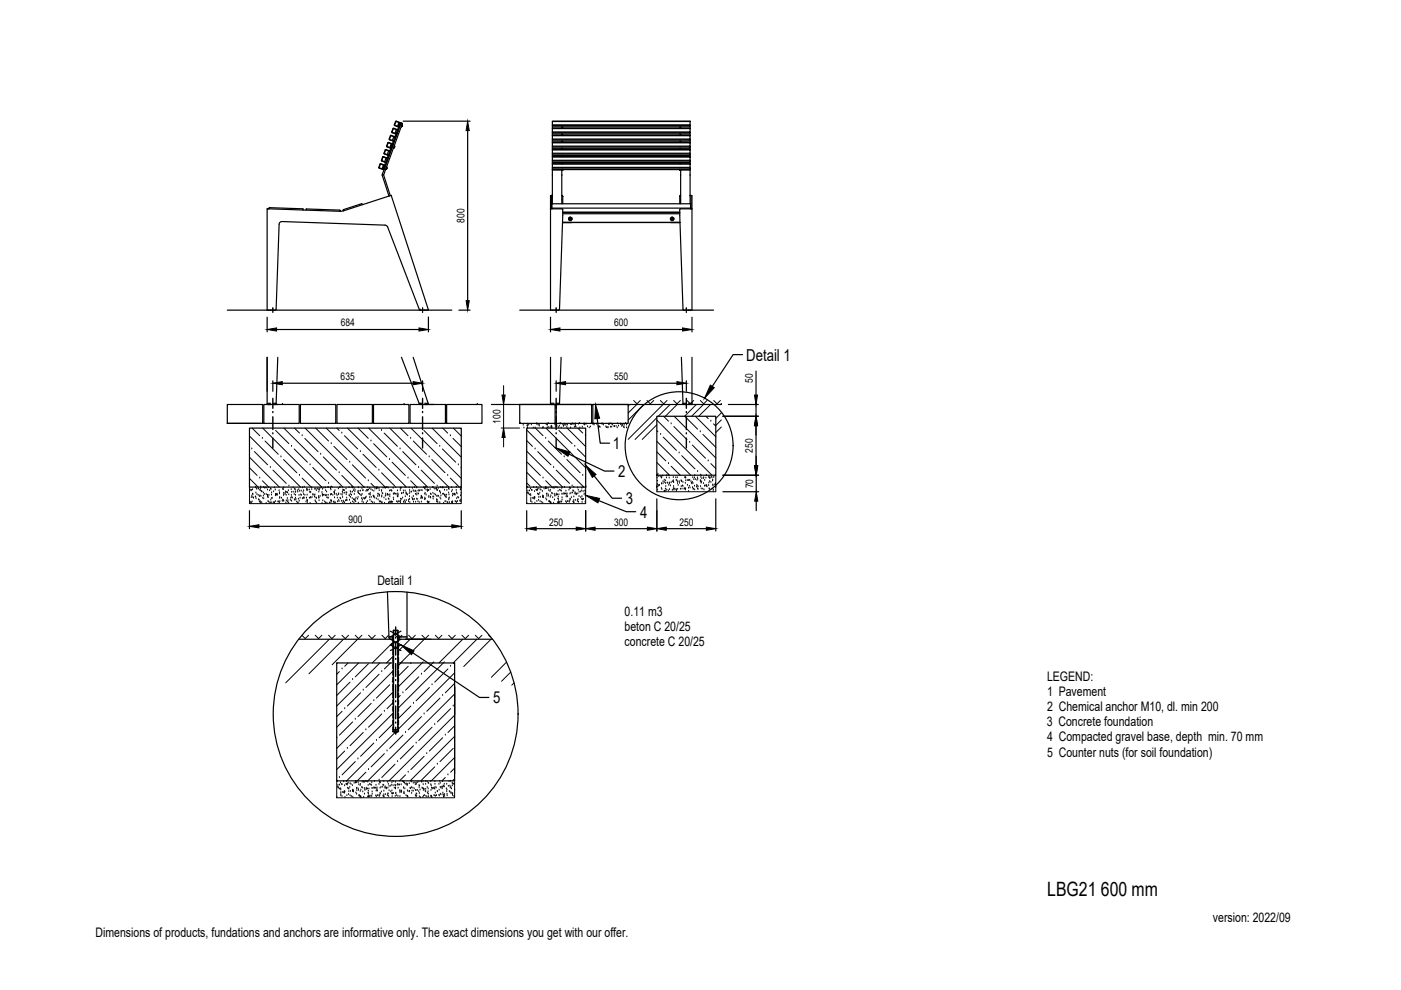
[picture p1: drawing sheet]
<svg xmlns="http://www.w3.org/2000/svg" width="297mm" height="210mm" viewBox="0 0 297 210" stroke-linecap="round" stroke-linejoin="round" font-family="sans-serif">
<!-- layer: 0 -->
<g fill="none" stroke="#000" stroke-width=".25">
<path d="M80.3 35.5l.1 .1M80.4 35.6l.8 .4M80.6 34.8l.9 .3M80.7 34.8l-.3 .7 .8 .4M81.2 35.9v.1M81.3 35.6h.1M81.3 33.2l-.4 .9 .9 .3M81.3 33.2l.8 .4M81.3 37.1h.1M81.3 35.3v.3M81.3 35.3l.1 .1M81.4 35.3l-.1 .3"/>
<path d="M81.4 35.3h.1M81.4 35.3h-.1M81.5 32.6l.8 .3M81.5 35.1l-.2-.1-.3 .8 .2 .1M81.5 35.1l-.9-.4-.3 .8M81.8 31.8l.8 .3M81.8 31.8l-.3 .8M82 35.4h.1M82 35.8h.1M82 35.4v.2M82 35.4l-.2 .5 .2-.1M82 35.6h.1"/>
<path d="M82.1 35.6l-.1 .2v-.2M82.1 33.6l-.9-.3-.3 .7 .9 .4M82.1 33.6l-.3-.1-.2 .8 .2 .1M82.3 30.3l.9 .3M82.3 30.3l-.3 .7 .9 .4-.9-.3v-.1l.3-.8 .9 .4M82.6 32.1l-.9-.4-.3 .8 .1 .1 .8 .3M82.6 32.1l-.2-.1-.3 .8 .2 .1M82.8 28.8l-.3 .8 .9 .3-.8-.4 .3-.7 .8 .3M82.9 31v.1M82.9 31l.1 .1M82.9 31.1h.1M82.9 28.7l-.1 .1"/>
<path d="M82.9 28.7l.8 .4M83 30.8l.1 .1M83 30.8l-.1 .3M83 30.8h.1M83.1 28.1l.9 .3M83.2 30.6l-.3-.1-.2 .8M83.4 31.4h.1M83.5 29l-.3 .8 .2 .1M83.6 30.9h.1M83.6 31.3l-.2 .1M83.6 31.3h.1M83.6 31.3l.1-.2-.1 .2"/>
<path d="M83.6 30.9l.1 .2M83.6 30.9l-.2 .5M83.7 31.1h.1M83.9 25.8l-.2 .7 .8 .4M83.9 25.8l.9 .3M84.3 27.6l-.9-.3-.3 .7 .9 .4M84.3 27.6l-.9-.4-.3 .8v.1M84.3 27.6l-.3-.1-.2 .8 .2 .1M84.5 26.5l.1 .1M84.6 26.6h.1M84.6 26.3l-.1 .2M84.7 26.3l-.1 .3"/>
<path d="M84.7 26.3h-.1M84.8 26.1l-.2-.1-.3 .8 .2 .1M84.8 26.1l-.8-.4-.1 .1-.3 .8 .9 .3M85 26.1l-4 11 1.5 4.5M85 26.1l.3 .1-4 10.9 1.4 4.4M85 26.1l-3.6 9.9h-.2M85 26.1l-.2-.1-3.6 10M85.1 26.9h.1M85.2 26.4h.1M85.2 26.8l-.1 .1M85.2 26.8h.1M85.3 26.8v-.2l-.1 .2"/>
<path d="M85.3 26.4v.2M85.3 26.4l-.2 .5M85.3 26.6h.1M85.5 25.7h14.2M99.2 27.7v36.1M117.1 36h.1M117.1 25.8l29.2-.1v.8h-29.2v-.7h29.2M117.1 26.5v.1M117.1 26.9v.3M117.1 28v.1M117.1 28.4v.3M117.1 29.5v.1"/>
<path d="M117.1 29.9v.3M117.1 31v.1M117.1 31.4v.3M117.1 32.5v.1M117.1 32.9v.3M117.1 34v.1M117.1 34.5v.2M117.1 35.5v.1M117.1 36v7.2M117.2 36h1.9zM119.1 36h.1M119.1 26.9v.3"/>
<path d="M119.1 28.4v.3M119.1 29.9v.3M119.1 31.4v.3M119.1 32.9v.3M119.1 34.5v.2M119.1 36.1h.2M119.3 36.1v-.1h-.2v7.2M119.3 36.1h.1M119.3 26.9v.3M119.3 28.4v.3M119.3 29.9v.3M119.3 31.4v.3"/>
<path d="M119.3 32.9v.3M119.3 34.5v.2M144.1 36.1h.1M144.1 26.9v.3M144.1 28.4v.3M144.1 29.9v.3M144.1 31.4v.3M144.1 32.9v.3M144.1 34.5v.2M144.1 36.1h.2M144.3 36h-.2v.1M144.3 26.9v.3"/>
<path d="M144.3 28.4v.3M144.3 29.9v.3M144.3 31.4v.3M144.3 32.9v.3M144.3 34.5v.2M144.3 36v7.2M144.3 36h.1M144.4 36h1.9zM146.3 35.5v.5h-29.2v-.4h29.2M146.3 34.7v.8h-29.2v-.7h29.2M146.3 34.7l-29.2 .1M146.3 34v.5h-29.2v-.4h29.2"/>
<path d="M146.3 33.2v.8h-29.2v-.7h29.2M146.3 33.2l-29.2 .1M146.3 32.5v.4h-29.2v-.3h29.2M146.3 31.7v.8h-29.2v-.7h29.2M146.3 31.7l-29.2 .1M146.3 31v.4h-29.2v-.3h29.2M146.3 30.2v.8h-29.2v-.7h29.2M146.3 30.2l-29.2 .1M146.3 29.5v.4h-29.2v-.3h29.2M146.3 28.7v.8h-29.2v-.7h29.2M146.3 28.7l-29.2 .1M146.3 28v.4h-29.2v-.3h29.2"/>
<path d="M146.3 27.2v.8h-29.2v-.7h29.2M146.3 27.2l-29.2 .1M146.3 26.5v.4h-29.2v-.3h29.2M146.3 26.9v.3M146.3 28.4v.3M146.3 29.9v.3M146.3 31.4v.3M146.3 32.9v.3M146.3 34.5v.2M146.3 36v7.2M146.3 36h.1M56.7 44.3l-.1 21.5"/>
<path d="M56.9 44.3h-.2l15.4 .5M57.1 44l-.1 .3M57.1 44l7.1 .3 .1 .2M64.9 44.5l.1-.2 7 .2 .1 .3M72.8 44.7l-.7 .1M72.8 44.7l10.1-3.3 7.9 24.3-.3 .1M76.8 43.4l-.2-.2-3.8 1.2v.3M82.2 48.1l-.6-.4-21.8-.7a.6 .6 0 0 0-.6 .5l-.7 18.1-.2 .1M82.2 48.1l6.7 17.5 .2 .1M116.7 44.3h2.4l.2 .2-.7 21.1-.2 .1M117.1 43.2h29.2l.1 1.1M117.1 43.2l-.1 .9"/>
<path d="M117.1 41.5h-.2v2.8M117.1 41.4l-.4 .1v24.3M119.1 41.5l.2 .2M119.1 41.4l.2 .2v1.6M119.3 45h24.8M119.3 45.1h24.8M119.3 45.3h24.8M120.6 46.4a.35 .35 0 0 0 .3 .4 .35 .35 0 0 0 .4-.4M120.6 46.4h.1M120.8 46.4h.1M120.8 46.3l.3 .1M120.8 46.3v.2"/>
<path d="M120.8 46.3h.1M120.8 46.5h.1M121 46.3l.1 .1M121 46.3h.1M121 46.5h.1M121.1 46.4l-.3 .1M121.1 46.4h.1M121.3 46.4h.1M121.3 47.2h-2h24.9h-2.1M142.2 46.4a.35 .35 0 0 0 .3 .4 .35 .35 0 0 0 .4-.4M142.2 46.4h.1M142.4 46.4h.1"/>
<path d="M142.4 46.3h.2M142.4 46.5h.2M142.4 46.3v.2M142.4 46.3h.1M142.4 46.5h.1M142.6 46.3l.1 .1M142.6 46.3h.1M142.6 46.5h.1M142.7 46.4l-.1 .1M142.7 46.4h.1M142.9 46.4h.1M144.3 44.3l-.2 .2v1.2l.7 19.9 .2 .1"/>
<path d="M144.3 41.5l-.2 .2M144.3 41.4l-.2 .2v1.6M146.3 41.4h.1M146.3 41.5h.1M146.4 41.5h.1v2.8M146.4 41.4l.3 .1v24.3M146.4 44.1h-29.4v.2M146.7 44.3h-2.4M48.2 65.8h47.6M56.6 67.3v3.1M57.4 65.8h.4M57.8 65.5h.1"/>
<path d="M57.8 66h.1M57.8 65.3v.2M57.8 65.6v.3M57.8 66.1v.2M58.6 69.9h30.2M58.9 75.8l-.4 9.8-.2 .1M85.1 75.8l3.8 9.8M87.6 75.8l3.2 9.9-.3 .1M89.1 65.8h.1M89.6 65.5h.1M89.6 66h.1M89.6 65.3v.2"/>
<path d="M89.6 65.6v.3M89.6 66.1v.2M89.6 65.8h.4M90.8 67.2v3.2M97.3 65.8h2.4M110.2 65.8h41.1M116.7 75.8v10h.3M116.7 67.3v3.1M117.9 65.5h.1M117.9 66h.1M117.9 65.3v.2M117.9 65.6v.3"/>
<path d="M117.9 66.1v.2M118.7 69.9h26M119 75.8l-.4 9.8-.2 .1M144.5 75.8l.3 9.8 .2 .1M145.5 65.5h.1M145.5 66h.1M145.5 65.3v.2M145.5 65.6v.3M145.5 66.1v.2M145.6 65.8h.4M146.7 75.8v10h-.3M146.7 67.3v3.1"/>
<path d="M157.4 75.2h-2l-4.4 6.7M160.3 78.7v5.1M48.2 85.8h7.5v4h-7.5zM48.2 89.8h7.1M52.9 90.8h44.9v12.5h-44.9zM55.9 85.8h7.5v4h-7.5zM56.6 83v-7.2v10h.4M56.6 85.5h.8M56.9 85.8h2M57.8 85.5h.8M57.8 80.7v2.3M59.8 81.3h27.8"/>
<path d="M59.9 85.8h.1M63.7 85.8h7.5v4h-7.5zM71.4 85.8h7.5v4h-7.5zM79.2 85.8h7.5v4h-7.5zM85.7 85.8h.1M86.9 85.8h7.5v4h-7.5zM88.9 85.5h.7M88.9 85.6l.2 .1M89.1 85.8h.1M89.1 85.8h.5M89.6 80.7v2.3M89.8 85.8h2.1"/>
<path d="M90.1 85.5h.7M94.7 85.8h7.5v4h-7.5zM101.2 85.8h.1M104.2 85.8h48.7M110.2 85.8h7.5v4h-7.5zM111.7 90.8h12.5v12.5h-12.5zM116.7 85.5h.7M117.5 85.8h.4M117.9 80.7v2.3M117.9 85.5h.7M117.9 85.8h7.5v4h-7.5zM119.9 81.3h23.6"/>
<path d="M120.6 96.3l7.6 3.6h2M125.7 85.8h7.5v4h-7.5zM126.6 88.7l.7 5.3h2M139.3 88.3h12.5v12.5h-12.5zM144.8 85.5h.7M145.5 80.7v2.3M146 85.5h.7M152.9 85.8h.1M153.3 88.3h7.5M154.4 85.8h6.4M160.3 85.8v2.5M160.3 90.3v8.5"/>
<path d="M160.3 96.8v2M52.9 108.3v3.8M54.9 111.6h40.9M55.3 103.3h.1M90.3 103.3h.1M97.8 108.3v3.8M111.7 108.3v4.3M113.7 112.1h8.5M124.2 108.3v4.3M124.2 103.3h.1M126 100.9l3.8 4.7h2M126.2 112.1h11.1"/>
<path d="M127 106.1l5.8 2.4h2M139.2 103.3h.1M139.3 105.8v6.8M141.3 112.1h8.5M151.7 103.3h.1M151.8 105.8v6.8M153.3 100.8h7.5M153.3 104.3h7.5M160.3 100.8v3.5M160.3 106.3v2M63.3 135.5h20.1M82.1 125.5l.4 9.6 .4 .4"/>
<path d="M82.5 135h.9M82.8 135.5l2.2 1.2-2.2 1.2M82.8 133.8l2.2 1.2M83.2 135v.5M83.3 135.5v.5M83.3 136.5v.9M83.3 137.9v1M83.3 139.4v.9M83.4 135.5h.1M83.4 133.7h1M83.4 133.7v21M84.4 135.5h.1"/>
<path d="M84.4 133.7v21M84.4 135.5h20M84.4 135h1.9M84.5 135.5v.5M84.5 136.5v.9M84.5 137.9v1M84.5 139.4v.9M84.6 135v.5M85 135.5l-2.2 1.2 2.2 1.2M85 133.8l-2.2 1.2M86.3 125.6v9.9M87.5 138.4l14.2 9.5h2"/>
<path d="M83.3 155.1l.6 .3 .6-.3M83.3 140.8v.9M83.3 142.2v1M83.3 143.6v1M83.3 145.1v1.4M83.3 147v.9M83.3 148.4v1M83.3 149.8v1M83.3 151.3v.9M83.3 152.7v1M83.3 154.1v1M83.3 155.1h1.2"/>
<path d="M83.4 154.7h1M83.4 140.6h-12v25h25v-25h-12M84.5 140.8v.9M84.5 142.2v1M84.5 143.6v1M84.5 145.1v1.4M84.5 147v.9M84.5 148.4v1M84.5 149.8v1M84.5 151.3v.9M84.5 152.7v1M84.5 154.1v1"/>
<path d="M96.4 151.6v-6v18.4"/>
<circle cx="120.9" cy="46.4" r=".16"/>
<circle cx="120.9" cy="46.4" r=".15"/>
<circle cx="120.9" cy="46.4" r=".35"/>
<circle cx="142.5" cy="46.4" r=".16"/>
<circle cx="142.5" cy="46.4" r=".15"/>
<circle cx="142.5" cy="46.4" r=".35"/>
<circle cx="144" cy="94.5" r="11.4"/>
<circle cx="83.9" cy="151.4" r="26"/>
</g>
<!-- layer: SRAFY -->
<g fill="none" stroke="#000" stroke-width=".21">
<path d="M52.9 96.9l6.3 6.4M52.9 92.4l10.8 10.9M52.9 99.2l1.6 1.6M53.4 95.2h.1M53.5 90.8l1.6 1.6M54 95.8l2.8 2.8M55.6 92.9h.1M55.7 90.8l12.5 12.5M56.2 93.5l2.8 2.8M57.3 99.1h.1M57.9 99.7l2.8 2.8M58.4 91.3l2.9 2.8"/>
<path d="M59.6 96.9h.1M60.1 97.4l2.8 2.8M60.2 90.8l12.5 12.5M61.8 94.6h.1M62.4 95.2l2.8 2.8M62.4 90.8l1.1 1M64.1 92.4h.1M64.6 92.9l2.8 2.9M64.7 90.8l12.5 12.5M65.7 98.6h.1M66.3 99.1l2.8 2.8M66.9 90.8l2.8 2.7"/>
<path d="M68 96.3h.1M68.5 96.9l2.8 2.8M69.2 90.8l12.5 12.5M70.2 94.1h.1M70.8 94.6l2.8 2.8M71.4 90.8l.5 .5M72.5 91.8h.1M73 92.4l2.8 2.8M73.7 90.8l12.5 12.5M74.2 98h.1M74.7 98.6l2.8 2.8M75.9 90.8l2.2 2.1"/>
<path d="M76.4 95.8h.1M77 96.3l2.8 2.8M78.2 90.8l12.5 12.5M78.7 93.5h.1M79.2 94.1l2.8 2.8M80.3 99.7h.1M80.9 91.3h.1M81.5 91.8l2.8 2.8M82.6 97.4h.1M82.6 90.8l12.6 12.5M83.1 98l2.8 2.8M84.8 95.2h.1"/>
<path d="M84.9 90.8l1.6 1.6M85.4 95.8l2.8 2.8M87.1 92.9h.1M87.1 90.8l10.7 10.6M87.6 93.5l2.8 2.8M88.7 99.1h.1M89.3 99.7l2.8 2.8M89.9 91.3l2.8 2.8M91 96.9h.1M91.6 97.4l2.8 2.8M91.6 90.8l6.2 6.1M93.2 94.6h.1"/>
<path d="M93.8 95.2l2.8 2.8M93.9 90.8l1 1M95.5 92.4h.1M96 92.9l1.8 1.8M96.1 90.8l1.7 1.6M97.2 98.6h.1M97.7 99.1l.1 .1M106.3 90.8h3.9M106.3 85.8h2.4M106.8 81.8v2M106.8 85.8v5M106.8 92.8v2"/>
<path d="M110.3 89.8h.1M110.9 90.2h.1M111.1 90.8h.1M111.7 95.7l7.6 7.6M111.7 91.2l12.1 12.1M111.7 93.4l1.2 1.2M111.7 90.3h.1M111.8 98l2.8 2.8M111.8 90.7h.1M111.8 90h.1M111.9 90.4h.1M112.1 90.1h.1"/>
<path d="M112.6 90.1h.1M113.1 90.8h.1M113.4 90.7h.1M113.4 95.2h.1M113.5 90.8l1.6 1.6M113.8 89.8h.1M113.8 90h.1M114 95.8l2.8 2.8M114.1 90.1h.1M114.3 90.1h.1M114.3 90.3h.1M115 90.7h.1"/>
<path d="M115.2 90.7h.1M115.7 92.9h.1M115.8 90.8l8.4 8.4M115.8 90h.1M115.9 90.1h.1M116 90.7h.1M116.1 90.1h.1M116.2 89.8h.1M116.3 93.5l2.8 2.8M116.4 90.6h.1M116.8 90.6h.1M116.9 90.4h.1"/>
<path d="M116.9 90.6h.1M117 90.5h.1M117 90.7h.1M117.4 99.1h.1M117.7 90h.1M117.7 90.5h.1M117.8 90h.1M117.9 99.7l2.8 2.8M118 90.1h.1M118.1 90.4h.1M118.5 90.6h.1M118.5 91.3l2.8 2.8"/>
<path d="M118.6 90.3h.1M118.8 89.8h.1M118.9 89.9h.1M119 90.7h.1M119.3 90h.1M119.5 90.2h.1M119.5 90.4h.1M119.6 96.9h.1M119.7 90h.1M119.8 90.2h.1M120 90.1h.1M120.2 90.6h.1"/>
<path d="M120.2 97.4l2.8 2.8M120.3 90.8l3.9 3.9M120.3 90.1h.1M120.9 90h.1M121 90.7h.1M121.2 90h.1M121.4 89.9h.1M121.5 90h.1M121.7 90h.1M121.8 90.6h.1M121.9 94.6h.1M122 90.1h.1"/>
<path d="M122 90.4h.1M122 89.9h.1M122.1 90.5h.1M122.4 95.2l1.8 1.7M122.5 90.8l1.1 1M122.6 89.9h.1M122.9 89.8h.1M122.9 90.7h.1M123.5 90.6h.1M123.7 89.9h.1M123.9 89.9h.1M124 90.1h.1"/>
<path d="M124 90h.1M124.1 92.4h.1M124.3 89.9h.1M124.6 90.5h.1M124.9 90.7h.1M125.2 90.5h.1M125.7 89.9h.1M125.9 89.9h.1M125.9 90.1h.1M126.5 89.9h.1M126.8 90.5h.1M126.9 90.7h.1"/>
<path d="M127.1 90.5h.1M127.2 90.6h.1M127.6 89.9h.1M127.7 89.9h.1M127.9 90.1h.1M128.5 90.5h.1M128.6 90.7h.1M128.9 90.7h.1M128.9 90.6h.1M129 90h.1M129.1 90.1h.1M129.3 89.8h.1"/>
<path d="M129.4 90.6h.1M129.6 89.9h.1M129.7 90.6h.1M129.9 90.1h.1M130.2 90.4h.1M130.3 90.4h.1M130.6 90.4h.1M130.9 90.7h.1M130.9 89.8h.1M131.1 90.3h.1M131.6 90h.1M131.6 89.9h.1"/>
<path d="M131.8 90.4h.1M131.9 90.1h.1M132 90.2h.1M132.2 90.6h.1M132.3 90.2h.1M132.3 90.7h.1M132.7 89.8h.1M132.8 90.7h.1M132.8 90.1h.1M133.5 85.8l-.3 .3M134.4 84.9l.7 .7 .7-.7M135 85.8l-1.8 1.8"/>
<path d="M136.5 85.8l-3.3 3.3M137.2 84.9l.7 .7 .7-.7M139.3 88.6l-4.7 4.6M139.3 98.1l2.7 2.7M139.3 93.6l7.2 7.2M139.3 89.1l11.6 11.7M139.3 95.8l1.9 1.9M139.3 91.3l.2 .2M139.3 90.1l-3.1 3.1M140 84.9l.7 .7 .7-.7M140.1 92.1h.1M140.5 85.8l-7.3 7.3"/>
<path d="M140.6 92.7l2.8 2.8M140.7 88.3l1 1M141.7 98.3h.1M142 85.8l-2.4 2.5M142.3 89.9h.1M142.3 98.9l1.9 1.9M142.8 84.9l.7 .7 .7-.7M142.9 90.4l2.8 2.8M142.9 88.3l8.9 8.8M143.5 85.8l-2.4 2.5M144 96h.1M144.5 96.6l2.8 2.8"/>
<path d="M145.2 88.3l2.7 2.7M145.7 84.9l.7 .7 .7-.7M146.2 93.8h.1M146.8 94.4l2.8 2.8M147.4 88.3l4.4 4.3M147.6 85.8l-2.5 2.5M147.9 100h.1M148.5 91.5h.1M148.5 84.9l.7 .7 .7-.7M149 92.1l2.8 2.7M149.1 85.8l-2.5 2.5M149.7 88.3l.5 .4"/>
<path d="M150.2 97.7h.1M150.6 85.8l-2.5 2.5M150.7 89.3h.1M150.7 98.3l1.1 1M151.3 89.9l.5 .5M151.3 84.9l.7 .7 .7-.7M152.9 89l-1.1 1.2M152.9 87.5l-1.1 1.2M152.9 90.5l-1.1 1.2M52.9 103.3v3.5h44.9v-3.5M52.9 101.4l1.8 1.9M52.9 104.2h.1"/>
<path d="M52.9 106.5h.1M53 106.5h.1M53 103.9h.1M53 106.6h.1M53.2 104.1h.1M53.3 105.5h.1M53.3 106.6h.1M53.4 104h.1M53.4 105.2h.1M53.4 106.4h.1M53.5 104.8h.1M53.5 103.8h.1"/>
<path d="M53.6 105.5h.1M53.6 104.9h.1M53.7 105.6h.1M54.1 105.4h.1M54.2 105.4h.1M54.2 103.3h.1M54.2 103.4h.1M54.3 104.5h.1M54.3 105.8h.1M54.4 103.7h.1M54.5 104.9h.1M54.7 103.7h.1"/>
<path d="M54.7 105h.1M54.8 103.6h.1M54.8 106h.1M54.9 106.1h.1M55 105.3h.1M55 106.5h.1M55.1 101.4h.1M55.1 103.9h.1M55.1 105.1h.1M55.2 106.4h.1M55.2 104.1h.1M55.3 103.6h.1"/>
<path d="M55.3 106.6h.1M55.3 105.2h.1M55.4 104.2h.1M55.5 106.6h.1M55.6 104.3h.1M55.6 101.9l1.4 1.4M55.7 105.6h.1M55.8 103.3h.1M55.8 105.2h.1M55.9 104.5h.1M55.9 105.8h.1M56.1 104.8h.1"/>
<path d="M56.1 103.5h.1M56.2 103.4h.1M56.4 106.7h.1M56.4 103.5h.1M56.5 104.9h.1M56.7 105.1h.1M56.7 105h.1M56.7 103.9h.1M56.7 105.4h.1M56.8 105.1h.1M56.8 106.3h.1M56.9 105.5h.1"/>
<path d="M57 103.4h.1M57 106.5h.1M57 105h.1M57.2 104h.1M57.2 106.6h.1M57.3 106.6h.1M57.3 103.7h.1M57.4 106h.1M57.5 103.8h.1M57.5 104.9h.1M57.6 104.5h.1M57.6 106.6h.1"/>
<path d="M57.6 105.7h.1M57.7 105.6h.1M58 104.3h.1M58 106.6h.1M58.1 106.5h.1M58.2 106.7h.1M58.2 103.4h.1M58.4 103.9h.1M58.4 105.1h.1M58.4 104.8h.1M58.4 106.3h.1M58.6 104.9h.1"/>
<path d="M58.7 105h.1M58.7 104.8h.1M58.8 105h.1M58.9 106.4h.1M59 106.4h.1M59.2 104h.1M59.2 106.6h.1M59.3 104.5h.1M59.3 104.7h.1M59.3 105.7h.1M59.3 105.5h.1M59.3 106.4h.1"/>
<path d="M59.7 105.6h.1M59.8 106.3h.1M59.9 103.7h.1M60 106h.1M60.1 106.1h.1M60.1 103.8h.1M60.1 105.1h.1M60.1 104.6h.1M60.2 106.3h.1M60.2 103.4h.1M60.4 104.9h.1M60.4 104.6h.1"/>
<path d="M60.6 104.3h.1M60.6 106.7h.1M60.7 104.4h.1M60.7 105h.1M60.7 106.2h.1M60.9 104.5h.1M60.9 105.7h.1M60.9 106.4h.1M61 104.5h.1M61 106.1h.1M61.1 104h.1M61.2 106.6h.1"/>
<path d="M61.2 104.9h.1M61.3 103.1h.1M61.5 106.1h.1M61.6 105.6h.1M61.7 103.8h.1M61.8 105h.1M61.8 106.3h.1M61.8 104.4h.1M61.9 105.5h.1M62 105.6h.1M62.1 103.4h.1M62.2 104.3h.1"/>
<path d="M62.4 104.8h.1M62.4 106h.1M62.5 103.7h.1M62.5 106.1h.1M62.6 103.8h.1M62.6 104.4h.1M62.6 105.6h.1M62.7 105h.1M62.7 104.3h.1M62.7 105.9h.1M62.9 106.4h.1M63.1 104h.1"/>
<path d="M63.1 104.3h.1M63.2 106.7h.1M63.2 106.6h.1M63.3 105.8h.1M63.4 103.8h.1M63.4 105h.1M63.4 106.3h.1M63.5 100.8h.1M63.5 104.2h.1M63.6 105.6h.1M63.8 104.9h.1M63.9 104.1h.1"/>
<path d="M63.9 105h.1M64.1 101.4l1.9 1.9M64.1 105.7h.1M64.1 103.4h.1M64.3 104.4h.1M64.3 105.6h.1M64.4 104.8h.1M64.4 104h.1M64.4 105.5h.1M64.5 105.7h.1M64.5 103.3h.1M64.6 105h.1"/>
<path d="M64.9 106.4h.1M65 105.6h.1M65 103.8h.1M65.1 103.8h.1M65.1 106.1h.1M65.1 104h.1M65.1 105h.1M65.1 106.6h.1M65.2 106.2h.1M65.3 103.9h.1M65.6 103.9h.1M65.6 105.6h.1"/>
<path d="M65.7 104.4h.1M65.7 106.7h.1M65.8 104.5h.1M65.8 105.5h.1M65.9 104.4h.1M65.9 105.6h.1M66.1 103.8h.1M66.1 103.4h.1M66.2 105.5h.1M66.3 104.8h.1M66.3 105h.1M66.6 105h.1"/>
<path d="M66.7 105.4h.1M66.7 103.7h.1M66.8 105h.1M66.8 106.2h.1M66.9 106.4h.1M67 103.7h.1M67 105.6h.1M67.1 104h.1M67.1 105.7h.1M67.1 106.6h.1M67.3 103.7h.1M67.5 105.3h.1"/>
<path d="M67.6 105.6h.1M67.6 103.8h.1M67.6 104.3h.1M67.6 106.2h.1M67.7 103.9h.1M67.8 103.6h.1M67.9 105.2h.1M68.1 103.4h.1M68.3 104.4h.1M68.3 106.8h.1M68.3 104.8h.1M68.4 103.7h.1"/>
<path d="M68.4 105.2h.1M68.4 105h.1M68.4 106.2h.1M68.6 105h.1M68.7 103.5h.1M68.8 106.4h.1M68.9 105h.1M69 106.7h.1M69 103.4h.1M69 105.1h.1M69 104h.1M69.1 106.6h.1"/>
<path d="M69.3 104.3h.1M69.3 105.1h.1M69.3 105.5h.1M69.3 106.8h.1M69.5 103.4h.1M69.6 105.6h.1M69.6 105h.1M69.6 103.4h.1M69.7 102.5h.1M69.8 106.6h.1M70.1 103.4h.1M70.1 103.7h.1"/>
<path d="M70.1 104.9h.1M70.2 106.1h.1M70.2 106.6h.1M70.2 103.9h.1M70.2 106.2h.1M70.2 103.1l.3 .2M70.3 104.8h.1M70.3 106.3h.1M70.6 105h.1M70.7 106.5h.1M70.8 104.5h.1M70.8 106.4h.1"/>
<path d="M70.9 104.3h.1M70.9 104.6h.1M70.9 105.5h.1M71 106.8h.1M71 104.8h.1M71 104h.1M71.1 106.6h.1M71.3 104.8h.1M71.5 105.1h.1M71.5 105.6h.1M71.6 106.4h.1M71.7 103.7h.1"/>
<path d="M71.8 104.9h.1M71.8 104.7h.1M71.8 106.1h.1M71.9 106.4h.1M71.9 100.2h.1M72 103.4h.1M72.1 103.3h.1M72.1 105.6h.1M72.2 105.8h.1M72.3 104.8h.1M72.4 106.3h.1M72.5 100.8l2.4 2.5"/>
<path d="M72.5 105h.1M72.6 104.3h.1M72.6 105.5h.1M72.7 106.7h.1M72.7 104.6h.1M72.7 103.9h.1M72.8 106.2h.1M72.8 106.4h.1M72.8 104h.1M73 104.6h.1M73 104h.1M73.1 106.6h.1"/>
<path d="M73.3 106.2h.1M73.4 103.7h.1M73.4 104.5h.1M73.4 104.9h.1M73.4 106.1h.1M73.5 105.6h.1M73.5 104.5h.1M73.6 106.1h.1M74 103.4h.1M74 105.1h.1M74.1 106.1h.1M74.1 105.2h.1"/>
<path d="M74.3 104.2h.1M74.3 104.8h.1M74.3 105.5h.1M74.3 106.7h.1M74.4 104.4h.1M74.5 105h.1M74.6 103.3h.1M74.7 105.7h.1M74.7 104.3h.1M74.7 103.4h.1M74.8 106.4h.1M75 105.9h.1"/>
<path d="M75 104h.1M75 106.6h.1M75.1 103.6h.1M75.1 104.8h.1M75.2 106h.1M75.2 104.3h.1M75.3 103.9h.1M75.3 105.9h.1M75.3 106.3h.1M75.4 106.4h.1M75.5 105.6h.1M75.8 105.8h.1"/>
<path d="M75.9 104.2h.1M75.9 104.5h.1M75.9 105.5h.1M76 106.7h.1M76 103.4h.1M76 104.6h.1M76.1 104.2h.1M76.2 104.8h.1M76.4 104.1h.1M76.5 105h.1M76.6 105.1h.1M76.7 105.7h.1"/>
<path d="M76.7 103.6h.1M76.7 106.4h.1M76.8 104.8h.1M76.8 106h.1M76.9 104h.1M77 105.7h.1M77 106.6h.1M77.2 103.4h.1M77.2 105.7h.1M77.3 105.8h.1M77.5 105.6h.1M77.6 104.2h.1"/>
<path d="M77.6 105.4h.1M77.7 106.6h.1M77.8 103.9h.1M77.9 106.3h.1M77.9 104.1h.1M78 103.4h.1M78.1 101.9h.1M78.1 103.9h.1M78.2 104.8h.1M78.4 103.6h.1M78.4 105.5h.1M78.4 104.8h.1"/>
<path d="M78.4 106h.1M78.5 105h.1M78.5 104.6h.1M78.6 103.8h.1M78.7 102.5l.7 .8M78.7 105.5h.1M78.7 106.4h.1M78.9 104h.1M79 106.6h.1M79.1 105.2h.1M79.2 105.4h.1M79.2 105.3h.1"/>
<path d="M79.3 104.2h.1M79.3 105.4h.1M79.3 106.6h.1M79.4 105.6h.1M79.5 103.7h.1M79.7 103.4h.1M79.8 105.8h.1M79.8 103.7h.1M79.8 103.5h.1M79.9 103.4h.1M80.1 103.5h.1M80.1 105.3h.1"/>
<path d="M80.1 104.8h.1M80.2 106h.1M80.2 104.8h.1M80.4 103.6h.1M80.4 104h.1M80.4 105.2h.1M80.4 106.4h.1M80.5 105h.1M80.5 106.5h.1M80.7 106.4h.1M80.9 104.2h.1M80.9 100.2l2.8 2.9"/>
<path d="M80.9 104h.1M80.9 105.4h.1M80.9 105.2h.1M81 106.6h.1M81 104.6h.1M81.1 104.7h.1M81.2 103.5h.1M81.4 105.6h.1M81.5 106.7h.1M81.6 103.4h.1M81.7 105.2h.1M81.7 103.5h.1"/>
<path d="M81.8 104.7h.1M81.8 105h.1M81.8 106h.1M81.9 103.4h.1M82.1 103.4h.1M82.1 105h.1M82.2 104.8h.1M82.3 103.5h.1M82.3 105.8h.1M82.4 106.6h.1M82.4 105h.1M82.5 105.9h.1"/>
<path d="M82.6 104.1h.1M82.6 105.3h.1M82.7 104.9h.1M82.7 106.4h.1M82.7 106.6h.1M82.9 104h.1M82.9 106.6h.1M83 106.4h.1M83.1 104.2h.1M83.2 106.5h.1M83.4 103.5h.1M83.4 105.6h.1"/>
<path d="M83.4 104.7h.1M83.4 106h.1M83.5 104.8h.1M83.6 104.7h.1M83.8 104.8h.1M83.9 103.4h.1M84.1 106.4h.1M84.1 104.8h.1M84.2 105.2h.1M84.3 104.1h.1M84.3 105.3h.1M84.3 106.5h.1"/>
<path d="M84.4 104.7h.1M84.4 105.4h.1M84.4 105h.1M84.4 106.3h.1M84.7 106.4h.1M84.9 103.5h.1M84.9 104h.1M84.9 105.8h.1M84.9 106.6h.1M84.9 106.3h.1M85 103.6h.1M85.1 103.5h.1"/>
<path d="M85.1 104.7h.1M85.2 105.9h.1M85.2 104.6h.1M85.4 105.6h.1M85.5 104.1h.1M85.5 106.4h.1M85.6 104.6h.1M85.7 106.5h.1M85.8 106.2h.1M85.9 103.4h.1M85.9 104.1h.1M85.9 105.3h.1"/>
<path d="M86 106.5h.1M86.1 104.5h.1M86.1 104.8h.1M86.1 106.1h.1M86.2 104.7h.1M86.3 104.8h.1M86.4 105h.1M86.5 101.4h.1M86.6 106.4h.1M86.7 106h.1M86.7 103.4h.1M86.8 104.7h.1"/>
<path d="M86.8 105.9h.1M86.8 105.3h.1M86.8 104h.1M86.9 106.6h.1M86.9 104.4h.1M87.1 101.9l1.3 1.4M87.3 104.3h.1M87.4 105.6h.1M87.4 103.5h.1M87.5 105.9h.1M87.6 106h.1M87.6 104h.1"/>
<path d="M87.6 105.3h.1M87.7 106.5h.1M87.8 104.3h.1M87.8 105.9h.1M87.8 103.4h.1M88.1 104.1h.1M88.1 104.8h.1M88.1 106.5h.1M88.2 104.2h.1M88.4 105.8h.1M88.4 103.4h.1M88.4 105h.1"/>
<path d="M88.4 104.7h.1M88.5 105.9h.1M88.6 106.4h.1M88.6 104.1h.1M88.7 104.7h.1M88.8 104h.1M88.9 106.6h.1M89 104.1h.1M89.2 105.7h.1M89.3 104h.1M89.3 105.2h.1M89.3 105.6h.1"/>
<path d="M89.3 106.5h.1M89.4 105.3h.1M89.5 105.4h.1M89.5 104h.1M89.6 105.7h.1M89.8 103.4h.1M90 103.6h.1M90 105.9h.1M90.1 105.6h.1M90.1 104.8h.1M90.1 103.4h.1M90.1 103.7h.1"/>
<path d="M90.1 104.6h.1M90.2 105.8h.1M90.3 103.9h.1M90.3 105h.1M90.6 106.4h.1M90.6 104.2h.1M90.7 106.5h.1M90.7 103.9h.1M90.8 106.6h.1M90.8 104h.1M90.9 106.6h.1M90.9 104h.1"/>
<path d="M90.9 105.2h.1M90.9 105.5h.1M91 106.5h.1M91.2 103.8h.1M91.3 105.4h.1M91.3 104.8h.1M91.3 105.6h.1M91.4 104.9h.1M91.7 103.4h.1M91.8 105.4h.1M91.8 104.6h.1M91.8 103.4h.1"/>
<path d="M91.8 105.8h.1M91.9 105.4h.1M92.1 104.8h.1M92.1 103.7h.1M92.3 105h.1M92.4 103.7h.1M92.5 103.6h.1M92.6 106.4h.1M92.6 106h.1M92.6 104h.1M92.6 105.2h.1M92.6 105.3h.1"/>
<path d="M92.7 103.1h.1M92.7 106.4h.1M92.7 106.1h.1M92.8 104h.1M92.8 106.6h.1M92.9 103.6h.1M93 105.2h.1M93.2 104.2h.1M93.2 106.6h.1M93.3 105.6h.1M93.3 104.3h.1M93.4 103.4h.1"/>
<path d="M93.4 104.6h.1M93.4 105.8h.1M93.5 105.1h.1M93.8 103.5h.1M93.8 103.4h.1M93.8 104.8h.1M94 104.8h.1M94.1 106.7h.1M94.1 103.4h.1M94.3 103.9h.1M94.3 105h.1M94.3 105.2h.1"/>
<path d="M94.3 106.4h.1M94.5 105.4h.1M94.5 106.4h.1M94.6 105.5h.1M94.6 103.4h.1M94.7 105h.1M94.7 104h.1M94.8 106.5h.1M94.9 100.8h.1M94.9 106.6h.1M95.1 103.3h.1M95.1 103.6h.1"/>
<path d="M95.1 104.5h.1M95.2 106h.1M95.2 105.8h.1M95.2 104.9h.1M95.2 103.8h.1M95.3 105.6h.1M95.3 106.6h.1M95.5 101.4l1.9 1.9M95.8 104.3h.1M95.8 103.4h.1M95.8 106.5h.1M95.8 106.6h.1"/>
<path d="M95.9 103.9h.1M95.9 106.7h.1M95.9 105.2h.1M96 106.4h.1M96 104.8h.1M96.1 104.8h.1M96.3 105h.1M96.4 104.8h.1M96.5 104.9h.1M96.5 106.4h.1M96.6 106.4h.1M96.7 104h.1"/>
<path d="M96.7 103.3h.1M96.8 104.5h.1M96.8 106.5h.1M96.8 105.7h.1M96.9 104.7h.1M97 106.3h.1M97.1 105.5h.1M97.2 105.6h.1M97.5 106.3h.1M97.6 103.9h.1M97.6 105.1h.1M97.7 103.7h.1"/>
<path d="M97.7 106.3h.1M97.7 106h.1M97.7 103.4h.1M97.8 104.6h.1M111.7 103.3v3.5h12.5v-3.5M111.7 100.1l3.1 3.2M111.7 102.4l.6 .6M111.7 106.7h.1M111.8 103.3h.1M111.9 104.5h.1M111.9 104.1h.1M112 104.6h.1"/>
<path d="M112 104.7h.1M112.3 104.1h.1M112.3 104.9h.1M112.5 103.6h.1M112.5 104.9h.1M112.5 106.3h.1M112.5 105.7h.1M112.5 105.1h.1M112.6 106.1h.1M112.7 103.9h.1M112.8 104h.1M112.8 106.5h.1"/>
<path d="M112.9 105.7h.1M113.1 103.4h.1M113.2 105.7h.1M113.2 105.5h.1M113.3 105.8h.1M113.3 104.2h.1M113.4 105.5h.1M113.4 105.6h.1M113.4 106.7h.1M113.7 103.9h.1M113.7 103.3h.1M113.8 104h.1"/>
<path d="M113.8 106.3h.1M113.9 104.1h.1M114 103.9h.1M114 104.7h.1M114.1 103.6h.1M114.1 104.9h.1M114.2 106.1h.1M114.2 105.5h.1M114.2 104.9h.1M114.4 104.6h.1M114.5 103.8h.1M114.5 106.3h.1"/>
<path d="M114.6 105.4h.1M114.7 103.9h.1M114.8 106.5h.1M115 104.2h.1M115 105.4h.1M115.1 106.7h.1M115.1 105.1h.1M115.1 105.4h.1M115.1 101.4h.1M115.2 105.3h.1M115.2 105.5h.1M115.4 103.7h.1"/>
<path d="M115.7 103.4h.1M115.7 103.6h.1M115.7 101.9l1.3 1.4M115.7 103.3h.1M115.7 105.8h.1M115.8 103.5h.1M115.8 103.6h.1M115.9 104.8h.1M115.9 106h.1M115.9 105.2h.1M116 104.7h.1M116.2 103.6h.1"/>
<path d="M116.2 104.9h.1M116.3 105.2h.1M116.3 104h.1M116.4 106.3h.1M116.5 106.3h.1M116.5 106.5h.1M116.6 104.2h.1M116.7 105.4h.1M116.7 103.9h.1M116.7 106.7h.1M116.7 106.5h.1M116.8 105.1h.1"/>
<path d="M116.9 106.8h.1M117 104.6h.1M117.1 103.5h.1M117.1 104.7h.1M117.2 105.5h.1M117.4 106.7h.1M117.4 103.4h.1M117.5 103.6h.1M117.5 104.8h.1M117.6 106h.1M117.7 105h.1M117.7 105.2h.1"/>
<path d="M117.7 103.3h.1M117.9 103.3h.1M117.9 104.7h.1M118 105h.1M118.2 104.9h.1M118.2 106.6h.1M118.3 103.5h.1M118.3 105.8h.1M118.3 104.2h.1M118.4 105.4h.1M118.4 105.9h.1M118.4 106.6h.1"/>
<path d="M118.4 106.3h.1M118.5 104.9h.1M118.6 106.5h.1M118.7 103.9h.1M118.7 106.5h.1M118.9 104h.1M118.9 106.4h.1M119 104.1h.1M119.1 106.5h.1M119.1 103.6h.1M119.1 104.8h.1M119.2 105.5h.1"/>
<path d="M119.2 106h.1M119.4 104.8h.1M119.6 104.7h.1M119.7 103.3h.1M119.7 104.8h.1M119.9 104.7h.1M119.9 106.4h.1M120 104.1h.1M120 105.4h.1M120.1 106.6h.1M120.2 104.9h.1M120.2 105.2h.1"/>
<path d="M120.2 104.7h.1M120.3 106.3h.1M120.3 105.3h.1M120.4 106.3h.1M120.6 103.9h.1M120.7 106.5h.1M120.8 106.2h.1M120.8 103.5h.1M120.8 104.7h.1M120.9 105.8h.1M120.9 106h.1M120.9 103.6h.1"/>
<path d="M121.1 104.6h.1M121.1 105.5h.1M121.3 103h.1M121.4 104.5h.1M121.5 104.1h.1M121.5 106.4h.1M121.6 106.5h.1M121.6 104.1h.1M121.6 103.3h.1M121.7 106.1h.1M121.7 105.4h.1M121.7 106.6h.1"/>
<path d="M121.9 104.7h.1M121.9 104.5h.1M122 106.1h.1M122.1 104.7h.1M122.2 104.9h.1M122.2 104.8h.1M122.4 106.3h.1M122.5 103.5h.1M122.5 106h.1M122.5 104.7h.1M122.6 105.9h.1M122.6 103.9h.1"/>
<path d="M122.7 106.5h.1M122.8 105.3h.1M122.8 104.3h.1M123.1 104.3h.1M123.1 105.5h.1M123.3 104.1h.1M123.4 105.9h.1M123.4 105.3h.1M123.4 103.5h.1M123.4 106.5h.1M123.5 106h.1M123.6 100.8h.1"/>
<path d="M123.6 103.3h.1M123.6 104.2h.1M123.7 105.9h.1M123.9 104.7h.1M124 104.1h.1M124.1 106.5h.1M124.1 103.5h.1M124.1 104.2h.1M124.1 101.4h.1M124.1 104.7h.1M124.1 104.9h.1M139.3 100.8v3.5h12.5v-3.5"/>
<path d="M139.3 101.3h.1M139.4 100.8h.1M139.4 103.9h.1M139.4 102h.1M139.4 102.7h.1M139.4 103.2h.1M139.5 100.5h.1M139.6 102.9h.1M139.7 101h.1M139.7 103.1h.1M139.8 102.9h.1M140 101h.1"/>
<path d="M140.2 101.2h.1M140.2 103.6h.1M140.3 101.3h.1M140.3 102.6h.1M140.3 103.8h.1M140.5 100.9h.1M140.6 102.1h.1M140.6 102.6h.1M140.8 102.3h.1M140.8 101.8h.1M140.9 104.2h.1M140.9 104.1h.1"/>
<path d="M141 104.2h.1M141.1 103.7h.1M141.1 102.5h.1M141.1 101.9h.1M141.2 103.2h.1M141.2 104.1h.1M141.3 101.3h.1M141.4 103.9h.1M141.4 100.8h.1M141.5 102.4h.1M141.6 102.5h.1M141.7 104.1h.1"/>
<path d="M141.7 100.8h.1M141.8 102.9h.1M141.9 101.4h.1M141.9 102.6h.1M142 103.8h.1M142 102.4h.1M142.1 103h.1M142.3 102.3h.1M142.6 104h.1M142.6 102.1h.1M142.7 101.3h.1M142.8 103.6h.1"/>
<path d="M142.8 101.9h.1M142.8 103.1h.1M142.8 102.3h.1M142.9 103.9h.1M142.9 103.7h.1M143.1 103.7h.1M143.3 101.3h.1M143.3 103.9h.1M143.4 101.8h.1M143.4 103.8h.1M143.4 104.2h.1M143.5 101.9h.1"/>
<path d="M143.6 101.3h.1M143.6 102.5h.1M143.7 103.7h.1M143.7 102.2h.1M143.8 102.9h.1M144 102.1h.1M144 102.5h.1M144.3 103.7h.1M144.4 101.9h.1M144.4 103.2h.1M144.5 102h.1M144.5 102.1h.1"/>
<path d="M144.6 103.7h.1M144.7 103h.1M144.8 102.3h.1M144.8 103.1h.1M145 103.7h.1M145.1 103.6h.1M145.3 101.3h.1M145.3 102.5h.1M145.3 103.9h.1M145.3 103.7h.1M145.3 103.6h.1M145.4 101.9h.1"/>
<path d="M145.4 101.4h.1M145.7 101.9h.1M145.8 102.9h.1M146 101.9h.1M146 103.5h.1M146 104.2h.1M146.1 101.9h.1M146.2 103.1h.1M146.2 101.8h.1M146.3 103.5h.1M146.5 102.1h.1M146.6 102.5h.1"/>
<path d="M146.7 102.6h.1M146.8 102.3h.1M146.8 103.4h.1M146.9 101.3h.1M146.9 102.5h.1M147 103.7h.1M147.1 101.7h.1M147.2 101.3h.1M147.3 103.1h.1M147.3 103.9h.1M147.3 100.8h.1M147.4 101.7h.1"/>
<path d="M147.7 103.3h.1M147.7 102.9h.1M147.8 101.8h.1M147.8 103.1h.1M147.9 101.3h.1M147.9 103.7h.1M147.9 101.6h.1M148 103.8h.1M148 103.2h.1M148.5 100.5l.2 .3M148.5 102.1h.1M148.5 101.9h.1"/>
<path d="M148.5 103.2h.1M148.6 101.2h.1M148.6 102h.1M148.6 102.4h.1M148.7 103.7h.1M148.8 102.3h.1M148.8 101.5h.1M149 103.7h.1M149.1 101.4h.1M149.2 102.5h.1M149.2 101.3h.1M149.3 103.9h.1"/>
<path d="M149.4 103.1h.1M149.4 101.9h.1M149.7 101.4h.1M149.7 103h.1M149.7 102.9h.1M149.8 100.8h.1M149.8 103.1h.1M149.9 103.2h.1M150.2 102.9h.1M150.3 101.2h.1M150.3 102.4h.1M150.3 103.6h.1"/>
<path d="M150.4 101.3h.1M150.5 102.1h.1M150.5 103.7h.1M150.5 101.3h.1M150.5 101.5h.1M150.7 102.3h.1M150.8 101.2h.1M151 103.7h.1M151.1 102h.1M151.1 102.8h.1M151.1 101.8h.1M151.2 103h.1"/>
<path d="M151.2 101.3h.1M151.2 104.2h.1M151.2 103.9h.1M151.4 101.1h.1M151.4 102.8h.1M151.7 102.9h.1M151.7 102.5h.1M64 134.7l.7 .7 .7-.7M66.8 134.7l.7 .7 .7-.7M69.7 134.7l.7 .7 .7-.7M69.8 135.5l-9.2 9.3M72.5 134.7l.7 .7 .7-.7"/>
<path d="M72.8 135.5l-7.3 7.4M75.3 134.7l.7 .7 .7-.7M75.8 135.5l-5.4 5.4M78.1 134.7l.8 .7 .7-.7M81 134.7l.7 .7 .7-.7M83.4 136.1l-4.5 4.5M83.4 139.1l-1.5 1.5M83.8 134.7l.7 .7 .7-.7M86.6 134.7l.7 .7 .7-.7M87 135.5l-2.6 2.6M89.5 134.7l.7 .7 .7-.7M90 135.5l-5.1 5.1"/>
<path d="M92.3 134.7l.7 .7 .7-.7M95.1 134.7l.7 .7 .7-.7M97.9 134.7l.8 .7 .7-.7M98.1 135.5l-5 5.1M100.8 134.7l.7 .7 .7-.7M101.1 135.5l-5 5.1M103.6 134.7l.4 .4M104.1 135.5l-5.8 5.8M71.4 156.4h.1M71.6 140.6l-.2 .1M72 142.4l-.6 .6M72.5 141.8h.1"/>
<path d="M72.5 150.8l-1.1 1.1M73.1 150.3h.1M73.1 159.2l-1.7 1.7M73.6 158.7h.1M73.8 140.6l-.7 .7M74.2 144.6l-2.8 2.9M74.8 144.1h.1M74.8 153.1l-2.8 2.8M75.3 152.5h.1M76 140.6l-4.6 4.6M76.5 146.9l-2.9 2.8M77 146.3h.1"/>
<path d="M77 155.3l-2.8 2.8M77.6 154.7h.1M78.1 140.7l-2.8 2.8M78.7 149.1l-2.8 2.8M79.3 148.6h.1M79.3 157.5l-2.8 2.9M79.8 157h.1M80.4 143l-2.8 2.8M80.5 140.6l-9.1 9.1M80.9 142.4h.1M80.9 151.4l-2.8 2.8M81.5 150.8h.1"/>
<path d="M81.5 159.8l-2.8 2.8M82.1 159.2h.1M82.6 145.2l-2.8 2.8M82.8 140.6l-1.3 1.2M83.2 144.6h.1M83.2 153.6l-2.8 2.8M83.4 142.2l-12 12M83.4 146.7l-12 12M83.4 151.2l-12 12M83.4 148.9l-1.3 1.4M84 155.1l-10.5 10.5M84.9 147.5l-.5 .4"/>
<path d="M85.2 140.3l-.8 .9M85.4 146.9h.1M85.4 155.9l-2.8 2.8M86 155.3h.1M86.5 141.3l-2.1 2.1M87.1 140.7h.1M87.1 149.7l-2.7 2.7M87.7 149.1h.1M87.7 158.1l-2.8 2.8M88.2 157.5h.1M88.8 143.5l-2.8 2.8M89.4 143h.1"/>
<path d="M89.4 151.9l-2.9 2.8M89.7 140.3l-5.3 5.4M89.9 151.4h.1M90.5 159.8h.1M91 145.8l-2.8 2.8M91.6 145.2h.1M91.6 154.2l-2.8 2.8M92 140.3l-2.1 2.1M92.2 153.6h.1M93.3 148l-2.8 2.8M93.8 147.5h.1M93.8 156.4l-2.8 2.8"/>
<path d="M94.2 140.3l-9.8 9.9M94.4 155.9h.1M95 141.8l-2.8 2.8M95.5 141.3h.1M95.5 150.3l-2.8 2.8M96.1 149.7h.1M96.1 158.7l-2.8 2.8M96.4 142.7l-12 12M96.4 147.1l-18.4 18.5M96.4 151.6l-13.9 14M96.4 156.1l-9.4 9.5M96.4 140.4l-.3 .3"/>
<path d="M96.4 144.9l-2 2M96.4 153.9l-1.4 1.4M107.4 140.4l-3.2 3.2M108.3 142.5l-2 1.9M109 144.8l-.5 .5M71.4 165.6v3.5h25v-3.5M71.4 165.4h.1M71.4 169.1h.1M71.5 165.7h.1M71.6 166.9h.1M71.7 166.5h.1M71.7 167h.1"/>
<path d="M71.7 167.1h.1M72 164.8h.1M72 166.5h.1M72 167.3h.1M72.2 166h.1M72.2 167.2h.1M72.2 168.7h.1M72.2 168.1h.1M72.2 167.5h.1M72.3 168.4h.1M72.4 166.3h.1M72.5 168.9h.1"/>
<path d="M72.5 166.4h.1M72.6 168h.1M72.9 165.7h.1M72.9 168.1h.1M73 167.9h.1M73 168.2h.1M73.1 166.6h.1M73.1 167.8h.1M73.1 168h.1M73.1 169.1h.1M73.4 166.3h.1M73.5 165.7h.1"/>
<path d="M73.5 166.3h.1M73.6 168.7h.1M73.6 166.4h.1M73.7 166.2h.1M73.7 167.1h.1M73.8 166h.1M73.9 167.2h.1M73.9 168.5h.1M74 167.8h.1M74 167.3h.1M74.2 166.9h.1M74.2 166.2h.1"/>
<path d="M74.2 168.7h.1M74.3 167.8h.1M74.4 166.3h.1M74.5 168.9h.1M74.7 166.6h.1M74.8 167.8h.1M74.8 167.5h.1M74.8 169h.1M74.8 167.7h.1M74.9 167.6h.1M74.9 167.9h.1M75.1 166.1h.1"/>
<path d="M75.3 161.5l-2.8 2.8M75.4 165.8h.1M75.4 166h.1M75.4 165.7h.1M75.5 168.1h.1M75.5 165.9h.1M75.5 166h.1M75.6 167.2h.1M75.6 168.4h.1M75.7 167.6h.1M75.7 167.1h.1M75.9 160.9h.1"/>
<path d="M75.9 165.9h.1M76 167.3h.1M76 167.6h.1M76.1 166.4h.1M76.1 168.7h.1M76.2 168.7h.1M76.2 168.8h.1M76.3 166.6h.1M76.4 167.8h.1M76.4 166.3h.1M76.4 169h.1M76.5 168.9h.1"/>
<path d="M76.5 167.5h.1M76.6 169.1h.1M76.7 167h.1M76.8 165.8h.1M76.8 167.1h.1M76.9 167.9h.1M77.1 169.1h.1M77.1 165.8h.1M77.2 165.9h.1M77.2 167.2h.1M77.3 168.4h.1M77.4 167.4h.1"/>
<path d="M77.4 167.6h.1M77.4 165.7h.1M77.6 163.7l-1.9 1.9M77.6 165.7h.1M77.7 167.1h.1M77.7 167.3h.1M77.9 167.3h.1M78 169h.1M78 165.8h.1M78 168.2h.1M78.1 166.5h.1M78.1 167.7h.1"/>
<path d="M78.1 168.3h.1M78.1 163.2h.1M78.1 169h.1M78.2 168.7h.1M78.2 167.3h.1M78.3 168.9h.1M78.4 166.3h.1M78.4 168.9h.1M78.6 166.4h.1M78.7 168.8h.1M78.7 166.5h.1M78.8 168.9h.1"/>
<path d="M78.8 165.9h.1M78.9 167.2h.1M78.9 167.9h.1M78.9 168.4h.1M79.1 167.2h.1M79.3 167h.1M79.4 165.7h.1M79.4 167.1h.1M79.6 167.1h.1M79.7 168.7h.1M79.7 166.5h.1M79.8 167.7h.1"/>
<path d="M79.8 169h.1M79.9 167.3h.1M79.9 167.6h.1M79.9 167.1h.1M80 168.7h.1M80 167.7h.1M80.2 168.7h.1M80.4 166.3h.1M80.4 165.4h.1M80.4 168.9h.1M80.5 168.6h.1M80.5 165.9h.1"/>
<path d="M80.6 167.1h.1M80.6 168.2h.1M80.6 168.3h.1M80.6 166h.1M80.8 166.9h.1M80.9 167.9h.1M81.1 166.9h.1M81.2 166.5h.1M81.2 168.8h.1M81.3 168.9h.1M81.3 166.5h.1M81.4 165.7h.1"/>
<path d="M81.4 167.7h.1M81.4 168.5h.1M81.4 169h.1M81.6 167.1h.1M81.6 166.8h.1M81.7 168.5h.1M81.8 167h.1M81.9 167.3h.1M81.9 167.1h.1M82.1 168.7h.1M82.2 165.9h.1M82.2 168.4h.1"/>
<path d="M82.2 167.1h.1M82.3 168.3h.1M82.3 166.3h.1M82.4 168.9h.1M82.5 167.7h.1M82.5 166.7h.1M82.8 166.7h.1M82.8 167.9h.1M83.1 166.4h.1M83.1 168.3h.1M83.1 167.7h.1M83.1 165.9h.1"/>
<path d="M83.1 168.2h.1M83.1 168.9h.1M83.2 168.3h.1M83.4 166.6h.1M83.4 165.7h.1M83.4 168.2h.1M83.6 167.1h.1M83.7 166.5h.1M83.7 162l-2.8 2.8M83.8 168.9h.1M83.8 165.9h.1M83.8 166.6h.1"/>
<path d="M83.9 167.1h.1M83.9 167.3h.1M83.9 168.3h.1M83.9 168.2h.1M84.1 168.7h.1M84.2 166.5h.1M84.3 161.5h.1M84.3 166.3h.1M84.4 168.9h.1M84.4 167.1h.1M84.5 166.4h.1M84.7 166.4h.1"/>
<path d="M84.8 167.7h.1M84.8 168.9h.1M84.8 168.1h.1M84.8 167.9h.1M85 167.7h.1M85.1 166.4h.1M85.1 168h.1M85.1 167.8h.1M85.3 165.7h.1M85.5 165.8h.1M85.6 167h.1M85.6 167.1h.1"/>
<path d="M85.6 168.2h.1M85.6 165.9h.1M85.6 168h.1M85.7 168.3h.1M85.8 166h.1M85.8 167.3h.1M85.9 166.3h.1M86 164.3l-1.3 1.3M86.1 168.7h.1M86.3 166.2h.1M86.3 166.3h.1M86.3 166.5h.1"/>
<path d="M86.3 166.4h.1M86.3 168.9h.1M86.4 167.7h.1M86.4 168.9h.1M86.5 169h.1M86.5 167.8h.1M86.5 163.7h.1M86.8 166.2h.1M86.8 167.9h.1M86.8 167.8h.1M86.9 167.1h.1M87.1 167.2h.1"/>
<path d="M87.2 165.8h.1M87.2 167h.1M87.3 168.2h.1M87.3 165.7h.1M87.4 167.7h.1M87.5 167.1h.1M87.6 167.7h.1M87.6 166h.1M87.8 167.3h.1M88 166h.1M88.1 166.4h.1M88.1 168.7h.1"/>
<path d="M88.1 167.6h.1M88.1 168.8h.1M88.2 167.6h.1M88.2 166h.1M88.2 168.3h.1M88.3 166.3h.1M88.3 168.9h.1M88.4 168.4h.1M88.5 165.9h.1M88.5 167.6h.1M88.8 167.9h.1M88.8 165.8h.1"/>
<path d="M88.8 166.6h.1M88.9 167h.1M88.9 168.2h.1M88.9 168.9h.1M89 166.7h.1M89.1 167.5h.1M89.1 169.1h.1M89.3 165.7h.1M89.3 165.8h.1M89.5 167.1h.1M89.5 167.2h.1M89.6 169.1h.1"/>
<path d="M89.7 165.8h.1M89.7 166.4h.1M89.8 167.6h.1M89.8 168.8h.1M89.8 167.3h.1M89.9 167.4h.1M89.9 160.4l-2.8 2.8M90 168.7h.1M90.1 167.8h.1M90.2 165.7h.1M90.2 166.3h.1M90.3 167.3h.1"/>
<path d="M90.3 167.9h.1M90.3 168.9h.1M90.5 169h.1M90.5 165.7h.1M90.6 166.9h.1M90.6 168.2h.1M90.8 167.9h.1M90.8 166h.1M90.8 167.3h.1M90.8 168.4h.1M90.8 168.9h.1M90.9 166.1h.1"/>
<path d="M91.3 165.7h.1M91.3 166.4h.1M91.4 168.8h.1M91.4 167.6h.1M91.4 166.6h.1M91.4 168.9h.1M91.5 167.1h.1M91.6 169.1h.1M91.6 167.2h.1M91.8 167.3h.1M92 167.1h.1M92 168.7h.1"/>
<path d="M92.1 167.2h.1M92.2 162.6l-2.8 2.8M92.2 167.3h.1M92.2 165.7h.1M92.2 168.7h.1M92.2 166.3h.1M92.2 166.9h.1M92.3 168.2h.1M92.3 168.9h.1M92.5 167.1h.1M92.5 168.7h.1M92.7 162h.1"/>
<path d="M92.7 167.9h.1M92.7 167.8h.1M93.1 166.3h.1M93.1 168.6h.1M93.1 167.5h.1M93.1 168.7h.1M93.2 165.7h.1M93.3 166.1h.1M93.3 166.9h.1M93.4 168.4h.1M93.5 167.1h.1M93.5 168.5h.1"/>
<path d="M93.7 166.9h.1M93.7 167.3h.1M93.8 165.7h.1M93.9 166.9h.1M93.9 168.2h.1M93.9 168.5h.1M94 166.6h.1M94 168.7h.1M94 169h.1M94.1 166.7h.1M94.2 166.8h.1M94.2 166.3h.1"/>
<path d="M94.3 168.5h.1M94.3 168.9h.1M94.4 164.8l-.7 .8M94.6 167.3h.1M94.7 167.9h.1M94.7 166.3h.1M94.8 167.5h.1M94.8 168.4h.1M94.8 168.7h.1M95 164.3h.1M95.1 166.7h.1M95.2 165.7h.1"/>
<path d="M95.3 167.8h.1M95.4 166.7h.1M95.4 167.9h.1M95.5 167.1h.1M95.5 165.7h.1M95.6 166.9h.1M95.6 168.1h.1M95.6 168.3h.1M95.7 167.3h.1M95.9 166.1h.1M95.9 166.6h.1M95.9 168.4h.1"/>
<path d="M96 168.2h.1M96 168.7h.1M96 166.2h.1M96.2 166.3h.1M96.2 168.8h.1M96.3 166.3h.1M96.4 167.5h.1M96.4 160.6l-5 5M96.4 165.1l-.5 .5M96.4 162.9l-.9 .8"/>
</g>
<!-- layer: 0 -->
<g fill="none" stroke="#000" stroke-width=".3">
<path d="M57.8 87.5h.1M57.8 92h.1M57.8 84.5v2.1M57.8 88.4v2.7M57.8 92.9v2.1M89.6 87.5h.1M89.6 92h.1M89.6 84.5v2.1M89.6 88.4v2.7M89.6 92.9v2.1M117.9 87.5h.1M117.9 92h.1"/>
<path d="M117.9 84.5v2.1M117.9 88.4v2.7M117.9 92.9v2.1M145.5 87.5h.1M145.5 92h.1M145.5 84.5v2.1M145.5 88.4v2.7M145.5 92.9v2.1M83.9 135.3h.1M83.9 139.8h.1M83.9 132.9v1.5M83.9 136.2v2.7"/>
<path d="M83.9 144.3h.1M83.9 148.8h.1M83.9 153.3h.1M83.9 140.7v2.7M83.9 145.2v2.7M83.9 149.7v2.7M83.9 154.2v1.5"/>
</g>
<g fill="#000" stroke="#000" stroke-width=".21">
<path d="M99.2 25.7l.3 2h-.7zM56.6 69.9l2-.4v.7zM88.8 69.5l2 .4-2 .3zM98.8 63.8h.7l-.3 2zM116.7 69.9l2-.4v.7zM144.7 69.5l2 .4-2 .3zM57.8 81.3l2-.4v.7zM87.6 80.9l2 .4-2 .3zM117.9 81.3l2-.4v.7zM117.9 95l2.9 .8-.4 .9zM126.3 85.8l.8 2.9-1 .1zM143.5 80.9l2 .4-2 .3z"/>
<path d="M150.6 81.7l.8 .5-2 2.2zM160.3 88.3l.3 2h-.6zM160 98.8h.6l-.3 2zM160 83.8h.6l-.3 2zM160 98.8h.7l-.4 2zM52.9 111.6l2-.3v.6zM95.8 111.3l2 .3-2 .3zM111.7 112.1l2-.3v.6zM122.2 111.8l2 .3-2 .3zM124.1 98.6l2.3 2-.8 .6zM124.2 112.1l2-.3v.6zM124.2 105l2.9 .7-.3 .9z"/>
<path d="M137.3 111.8l2 .3-2 .3zM139.3 112.1l2-.3v.6zM149.8 111.8l2 .3-2 .3zM160.3 104.3l.4 2h-.7zM85 136.7l2.8 1.3-.6 .8z"/>
</g>
<path d="M116.7 85.8h2.5M83.5 133.6v21.2M84.3 133.6v21.2M86.4 135.5h5" fill="none" stroke="#000" stroke-width=".21"/>
<!-- layer: SRAFY -->
<path d="M106.8 90.8l.3 2h-.7zM106.4 83.8h.7l-.3 2z" fill="#000" stroke="#000" stroke-width=".21"/>
<g fill="#fff" stroke="#fff" stroke-width=".35">
<path d="M256.5 196.4h14.2v3.6h-14.2z"/>
<path d="M221.4 117.8h12.5v3.6h-12.5z"/>
<path d="M221.4 121h10.6v3.6h-10.6z"/>
<path d="M221.4 130.6h42.3v3.6h-42.3z"/>
<path d="M221.4 124.2h36.7v3.6h-36.7z"/>
<path d="M221.4 127.4h20v3.6h-20z"/>
<path d="M19.8 192.6h137.8v3.6h-137.8z"/>
<path d="M221.4 133.8h40.6v3.7h-40.6z"/>
<path d="M256.6 188.4h25.7v2.4h-25.7z"/>
<path d="M256.6 186.4h30.7v2.4h-30.7z"/>
</g>
<text font-size="4.2" x="222" y="189.9">LBG21 600 mm</text>
<g font-size="3.5">
<text x="158.2" y="76.4">Detail 1</text>
<text x="129.9" y="95.2">1</text>
<text x="131.1" y="101.1">2</text>
<text x="132.7" y="106.9">3</text>
<text x="135.7" y="109.7">4</text>
<text x="104.5" y="149.1">5</text>
</g>
<g font-size="2.8">
<text x="80" y="124.1">Detail 1</text>
<text x="132.4" y="130.6">0.11 m3</text>
<text x="132.4" y="133.8">beton C 20/25</text>
<text x="132.4" y="137">concrete C 20/25</text>
<text x="222" y="144.4">LEGEND:</text>
<text x="222" y="147.6">1 Pavement</text>
<text x="221.9" y="154">3 Concrete foundation</text>
<text x="222" y="150.7">2 Chemical anchor M10, dl. min 200</text>
<text x="222" y="157.2">4 Compacted gravel base, depth min. 70 mm</text>
<text x="222" y="160.4">5 Counter nuts (for soil foundation)</text>
<text x="257.2" y="195.4">version: 2022/09</text>
<text x="20.2" y="198.6">Dimensions of products, fundations and anchors are informative only. The exact dimensions you get with our offer.</text>
</g>
<g font-size="2.2">
<text x="98.5" y="47.2" transform="rotate(-90 98.5 47.2)">800</text>
<text x="72.3" y="69.2">684</text>
<text x="130.2" y="69.2">600</text>
<text x="72.2" y="80.6">635</text>
<text x="130.2" y="80.6">550</text>
<text x="159.6" y="81.2" transform="rotate(-90 159.6 81.2)">50</text>
<text x="106.1" y="89.8" transform="rotate(-90 106.1 89.8)">100</text>
<text x="159.6" y="96" transform="rotate(-90 159.6 96)">250</text>
<text x="159.7" y="103.5" transform="rotate(-90 159.7 103.5)">70</text>
<text x="73.9" y="110.9">900</text>
<text x="116.4" y="111.4">250</text>
<text x="130.2" y="111.4">300</text>
<text x="144" y="111.4">250</text>
</g>
</svg>
